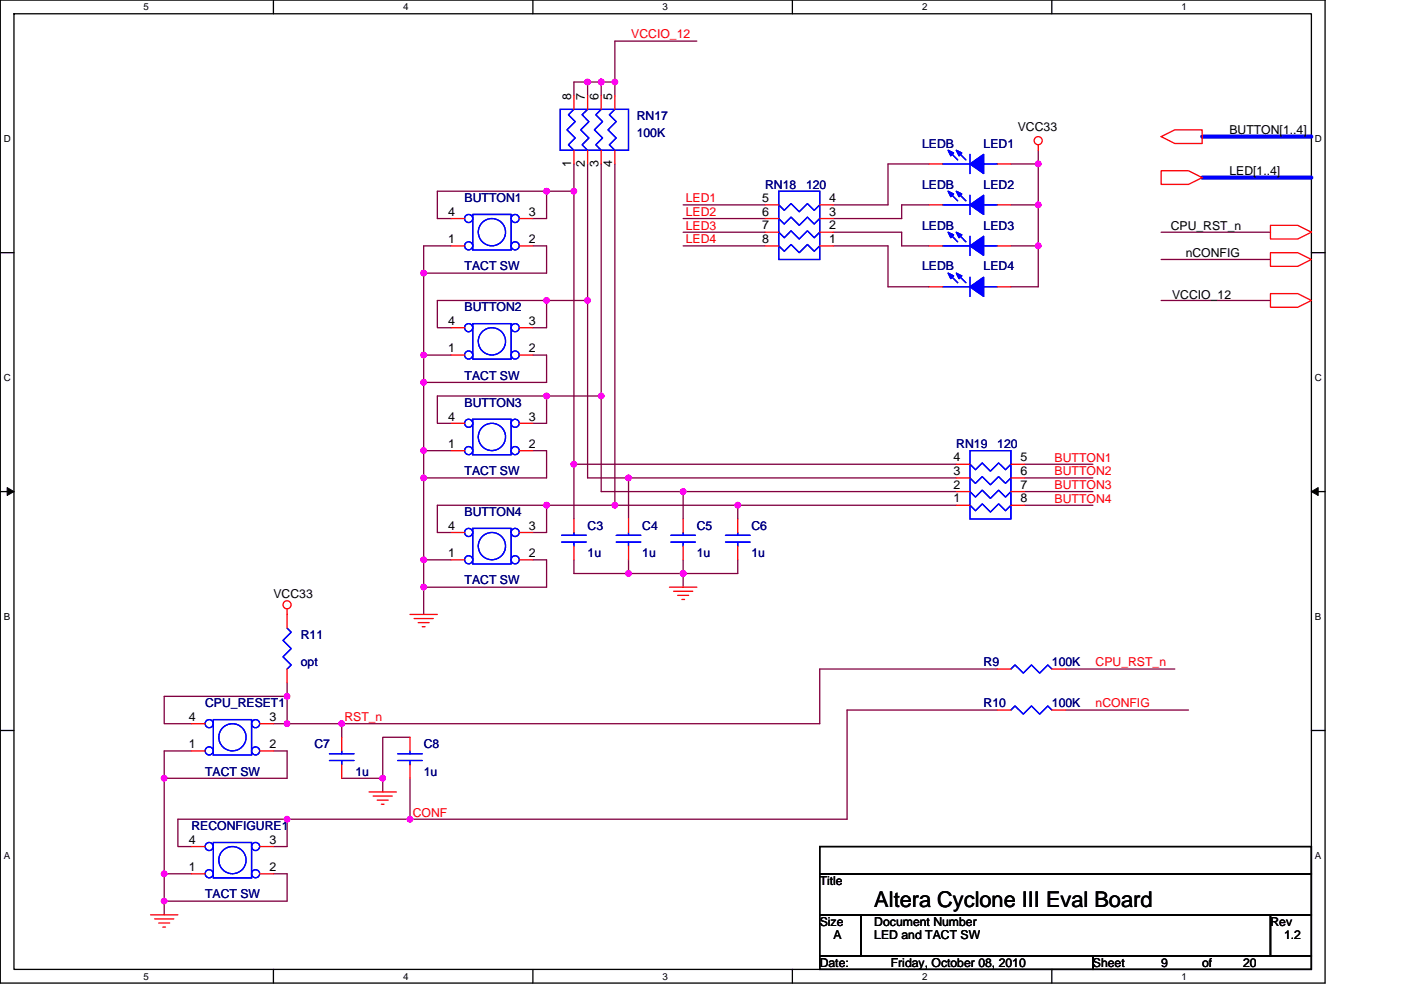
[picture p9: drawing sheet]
<svg xmlns="http://www.w3.org/2000/svg" width="297mm" height="210mm" viewBox="0 0 297 210" stroke-linecap="round" stroke-linejoin="round" font-family="sans-serif">
<path d="M.1 0h280.8v208.5h-280.8zM3 2.9h275v202.7h-275z" fill="none" stroke="#000" stroke-width=".28"/>
<g fill="#fff">
<path d="M30.5 .3h1.1v2.3h-1.1z"/>
<path d="M30.5 205.9h1.1v2.3h-1.1z"/>
</g>
<path d="M58 0v2.9M58 205.6v2.9" fill="none" stroke="#000" stroke-width=".28"/>
<g fill="#fff">
<path d="M85.5 .3h1.1v2.3h-1.1z"/>
<path d="M85.5 205.9h1.1v2.3h-1.1z"/>
</g>
<path d="M113 0v2.9M113 205.6v2.9" fill="none" stroke="#000" stroke-width=".28"/>
<g fill="#fff">
<path d="M140.5 .3h1.1v2.3h-1.1z"/>
<path d="M140.5 205.9h1.1v2.3h-1.1z"/>
</g>
<path d="M168 0v2.9M168 205.6v2.9" fill="none" stroke="#000" stroke-width=".28"/>
<g fill="#fff">
<path d="M195.5 .3h1.2v2.3h-1.2z"/>
<path d="M195.5 205.9h1.2v2.3h-1.2z"/>
</g>
<path d="M223 0v2.9M223 205.6v2.9" fill="none" stroke="#000" stroke-width=".28"/>
<g fill="#fff">
<path d="M250.5 .3h1.2v2.3h-1.2z"/>
<path d="M250.5 205.9h1.2v2.3h-1.2z"/>
<path d="M.8 28.3h1.5v2.3h-1.5z"/>
<path d="M278.8 28.3h1.5v2.3h-1.5z"/>
<path d="M.8 78.9h1.5v2.3h-1.5z"/>
<path d="M278.8 78.9h1.5v2.3h-1.5z"/>
</g>
<path d="M.1 53.6h2.9M278 53.6h2.9" fill="none" stroke="#000" stroke-width=".28"/>
<g fill="#fff">
<path d="M.8 129.6h1.4v2.3h-1.4z"/>
<path d="M278.8 129.6h1.4v2.3h-1.4z"/>
</g>
<path d="M.1 104.3h2.9M278 104.3h2.9" fill="none" stroke="#000" stroke-width=".28"/>
<path d="M1.5 103.4l1.5 .9-1.5 .8zM278 104.3l1.5-.9v1.7z" fill="#000" stroke="#000" stroke-width=".21"/>
<g fill="#fff">
<path d="M.8 180.3h1.4v2.3h-1.4z"/>
<path d="M278.8 180.3h1.4v2.3h-1.4z"/>
</g>
<path d="M.1 154.9h2.9M278 154.9h2.9M173.8 179.6h104.2v5.7h-104.2zM173.8 194h8.7v8.7h-8.7zM173.8 185.3h104.2v8.7h-104.2zM182.5 194h86.9v8.7h-86.9zM269.4 194h8.6v8.7h-8.6zM173.8 202.7h57.9v2.9h-57.9zM231.7 202.7h46.3v2.9h-46.3z" fill="none" stroke="#000" stroke-width=".28"/>
<g fill="none" stroke="#800040" stroke-width=".28">
<path d="M124.6 17.4h-2.9v2.9M124.6 17.4v2.9M124.6 17.4h2.9M127.5 17.4v2.9M127.5 17.4h2.9M130.4 17.4v2.9M147.7 8.7h-17.3v8.7M121.7 34.8v5.8M124.6 34.8v28.9M127.5 34.8v49.2M130.4 34.8v72.4M197 34.8h-8.7v8.7h-11.6"/>
<path d="M214.3 34.8h5.8M220.1 34.8v8.7M220.1 31.9v2.9M89.8 57.9v17.4M95.6 52.2h-5.8v5.7M113 52.2h2.9v5.7h-26.1M115.9 40.6h-23.2v5.8h2.9M115.9 40.6h5.8M115.9 40.6v5.8h-2.9M121.7 40.6v57.9M144.8 43.5h17.4M144.8 46.4h17.4"/>
<path d="M144.8 49.3h17.4M144.8 52.2h17.4M176.7 49.3h14.5v2.9h5.8M176.7 52.2h11.6v8.6h8.7M197 43.5h-5.8v2.9h-14.5M214.3 43.5h5.8M214.3 52.2h5.8M220.1 43.5v17.3h-5.8M246.2 49.3h23.2M246.2 55h23.2M89.8 75.3h5.8M89.8 75.3v5.8"/>
<path d="M113 75.3h2.9v5.8h-26.1M115.9 63.7h-23.2v5.8h2.9M115.9 63.7h8.7M115.9 63.7v5.8h-2.9M124.6 63.7v37.7h8.7M246.2 63.7h23.2M89.8 95.6h5.8M89.8 95.6v5.8M89.8 81.1v14.5M113 95.6h2.9v5.8h-26.1M115.9 84h-23.2v5.8h2.9M115.9 84v5.8h-2.9"/>
<path d="M115.9 84h11.6M121.7 98.5h81.1M121.7 98.5v11.6M127.5 84v20.3h17.3v5.8M217.2 98.5h14.5M89.8 101.4v17.3M89.8 118.7h5.8M89.8 118.7v5.8M113 118.7h2.9v5.8h-26.1M115.9 107.2h-23.2v5.7h2.9M115.9 107.2h14.5M115.9 107.2v5.7h-2.9"/>
<path d="M121.7 118.7v2.9h11.6M130.4 107.2h26M133.3 101.4h69.5M133.3 118.7v2.9M133.3 101.4v8.7M144.8 104.3h58M144.8 118.7v2.9M156.4 107.2h46.4M156.4 118.7v2.9h-11.6M156.4 107.2v2.9M217.2 104.3h14.5M217.2 107.2h14.5"/>
<path d="M217.2 101.4h14.5M89.8 124.5v5.8M133.3 121.6h11.5M144.8 121.6v2.9M40.6 159.3h-5.8v5.8M58 159.3h2.9v5.8h-26.1M58 153.5h2.9M60.9 147.7h-26.1v5.8h5.8M60.9 147.7v5.8M60.9 144.8v2.9M60.9 153.5h11.6M72.5 153.5v2.9"/>
<path d="M86.9 156.4h-5.8v11.6M211.5 150.6h-31.9v23.2h-92.7M211.5 141.9h-37.7v11.6h-101.3M225.9 141.9h23.2M225.9 150.6h26.1M34.8 165.1v20.2M60.9 173.8h-23.2v5.8h2.9M60.9 173.8v5.8h-2.9M60.9 173.8h26M72.5 165.1h8.6M86.9 165.1v8.7M34.8 185.3h5.8"/>
<path d="M34.8 185.3v5.8M34.8 191.1v2.9M58 185.3h2.9v5.8h-26.1"/>
</g>
<g fill="#f0f" stroke="#f0f" stroke-width=".28">
<circle cx="127.5" cy="17.4" r=".57"/>
<circle cx="89.8" cy="57.9" r=".57"/>
<circle cx="89.8" cy="124.5" r=".57"/>
<circle cx="115.9" cy="84" r=".57"/>
<circle cx="89.8" cy="75.3" r=".57"/>
<circle cx="89.8" cy="101.4" r=".57"/>
<circle cx="89.8" cy="95.6" r=".57"/>
<circle cx="89.8" cy="81.1" r=".57"/>
<circle cx="89.8" cy="118.7" r=".57"/>
<circle cx="156.4" cy="107.1" r=".57"/>
<circle cx="121.7" cy="40.6" r=".57"/>
<circle cx="115.9" cy="40.6" r=".57"/>
<circle cx="124.6" cy="63.7" r=".57"/>
<circle cx="115.9" cy="63.7" r=".57"/>
<circle cx="127.5" cy="84" r=".57"/>
<circle cx="220.1" cy="52.1" r=".57"/>
<circle cx="220.1" cy="34.8" r=".57"/>
<circle cx="220.1" cy="43.5" r=".57"/>
<circle cx="144.8" cy="121.6" r=".57"/>
<circle cx="133.2" cy="121.6" r=".57"/>
<circle cx="115.9" cy="107.1" r=".57"/>
<circle cx="130.4" cy="107.1" r=".57"/>
<circle cx="34.8" cy="191.1" r=".57"/>
<circle cx="121.7" cy="98.5" r=".57"/>
<circle cx="133.2" cy="101.4" r=".57"/>
<circle cx="144.8" cy="104.3" r=".57"/>
<circle cx="34.8" cy="165.1" r=".57"/>
<circle cx="34.8" cy="185.3" r=".57"/>
<circle cx="60.9" cy="153.5" r=".57"/>
<circle cx="60.9" cy="147.7" r=".57"/>
<circle cx="72.5" cy="153.5" r=".57"/>
<circle cx="86.9" cy="173.8" r=".57"/>
<circle cx="60.9" cy="173.8" r=".57"/>
<circle cx="130.4" cy="17.4" r=".57"/>
<circle cx="81.1" cy="165.1" r=".57"/>
<circle cx="124.6" cy="17.4" r=".57"/>
</g>
<path d="M254.9 29h23.1M254.9 37.7h23.1" fill="none" stroke="#00f" stroke-width=".87"/>
<g fill="none" stroke="#f00" stroke-width=".28">
<path d="M121.7 31.9v2.9M121.7 20.3v2.9M124.6 31.9v2.9M124.6 20.3v2.9M127.5 31.9v2.9M127.5 20.3v2.9M130.4 31.9v2.9M130.4 20.3v2.9M197 34.8h2.9M211.5 34.8h2.8M220.1 30.7v1.2M246.2 29l2.9-1.5h5.8v2.9h-5.8z"/>
<path d="M246.2 36.2h5.8l2.9 1.5-2.9 1.4h-5.8zM95.6 46.4h2.9M95.6 52.2h2.9M110.1 46.4h2.9M110.1 52.2h2.9M162.2 43.5h2.9M162.2 46.4h2.9M162.2 49.3h2.9M162.2 52.2h2.9M173.8 52.2h2.9M173.8 49.3h2.9M173.8 46.4h2.9"/>
<path d="M173.8 43.5h2.9M197 52.2h2.9M197 43.5h2.9M211.5 52.2h2.8M211.5 43.5h2.8M269.4 47.8h5.7l2.9 1.5-2.9 1.4h-5.7zM269.4 53.6h5.7l2.9 1.4-2.9 1.5h-5.7zM95.6 69.5h2.9M95.6 75.3h2.9M110.1 69.5h2.9M110.1 75.3h2.9M197 60.8h2.9"/>
<path d="M211.5 60.8h2.8M269.4 62.3h5.7l2.9 1.4-2.9 1.5h-5.7zM95.6 89.8h2.9M95.6 95.6h2.9M110.1 89.8h2.9M110.1 95.6h2.9M202.8 98.5h2.9M214.3 98.5h2.9M95.6 112.9h2.9M95.6 118.7h2.9M110.1 112.9h2.9M110.1 118.7h2.9"/>
<path d="M121.7 110.1v2.8M121.7 115.8v2.9M133.3 110.1v2.8M133.3 115.8v2.9M144.8 110.1v2.8M144.8 115.8v2.9M156.4 110.1v2.8M156.4 115.8v2.9M202.8 107.2h2.9M202.8 104.3h2.9M202.8 101.4h2.9M214.3 101.4h2.9"/>
<path d="M214.3 104.3h2.9M214.3 107.2h2.9M60.9 129.2v4M86.9 130.3h5.8M87.8 131.2h4.1M88.7 132.1h2.3M89.5 132.9h.6M141.9 124.5h5.8M142.8 125.4h4.1M143.7 126.3h2.3M144.6 127.1h.5M40.6 153.5h2.9"/>
<path d="M40.6 159.3h2.9M55.1 153.5h2.9M55.1 159.3h2.9M60.9 141.9v2.9M72.5 156.4v2.9M86.9 156.4v2.9M211.5 141.9h2.8M211.5 150.6h2.8M223 141.9h2.9M223 150.6h2.9M40.6 179.6h2.9M55.1 179.6h2.9"/>
<path d="M72.5 162.2v2.9M78.2 168h5.8M79.1 168.8h4.1M80 169.7h2.3M80.9 170.6h.5M86.9 162.2v2.9M31.9 194h5.8M32.8 194.9h4M33.7 195.8h2.3M34.5 196.6h.6M40.6 185.3h2.9M55.1 185.3h2.9"/>
<circle cx="220.1" cy="29.8" r=".86"/>
<circle cx="60.9" cy="128.3" r=".86"/>
</g>
<g fill="none" stroke="#00f" stroke-width=".28">
<path d="M118.8 23.2h14.5v8.7h-14.5zM121.7 23.2l-1.2 1.1 1.5 1.5-1.8 1.7 1.8 1.8-1.5 1.4 1.2 1.2M124.6 23.2l-1.2 1.1 1.5 1.5-1.8 1.7 1.8 1.8-1.5 1.4 1.2 1.2M127.5 23.2l-1.2 1.1 1.5 1.5-1.8 1.7 1.8 1.8-1.5 1.4 1.2 1.2M130.4 23.2l-1.2 1.1 1.5 1.5-1.8 1.7 1.8 1.8-1.5 1.4 1.2 1.2M199.9 34.8h5.8M201.3 32.2l1.7 1.7M203 32.2l1.8 1.7M205.7 32.7v4.1M208.6 34.8h2.9M100.2 45.5h8.2v7.5h-8.2zM165.1 40.6h8.7v14.4h-8.7z"/>
<path d="M165.1 52.2l1.2 1.1 1.4-1.4 1.8 1.7 1.7-1.7 1.4 1.4 1.2-1.1M165.1 49.3l1.2 1.1 1.4-1.4 1.8 1.7 1.7-1.7 1.4 1.4 1.2-1.1M165.1 46.4l1.2 1.1 1.4-1.4 1.8 1.7 1.7-1.7 1.4 1.4 1.2-1.1M165.1 43.5l1.2 1.1 1.4-1.4 1.8 1.7 1.7-1.7 1.4 1.4 1.2-1.1M199.9 52.2h5.8M199.9 43.5h5.8M201.3 58.2l1.7 1.8M201.3 49.5l1.7 1.8M201.3 40.9l1.7 1.7M203 58.2l1.8 1.8M203 49.5l1.8 1.8M203 40.9l1.8 1.7"/>
<path d="M205.7 58.8v4.1M205.7 50.1v4.1M205.7 41.4v4.1M208.6 52.2h2.9M208.6 43.5h2.9M100.2 68.6h8.2v7.6h-8.2zM199.9 60.8h5.8M208.6 60.8h2.9M100.2 88.9h8.2v7.6h-8.2zM205.7 98.5l1.1 1.1 1.5-1.4 1.7 1.7 1.7-1.7 1.5 1.4 1.1-1.1M205.7 95.6h8.6v14.5h-8.6zM100.2 112.1h8.2v7.5h-8.2z"/>
<path d="M119.1 115h5.2M119.1 113.5h5.2M121.7 112.9v.6M121.7 115v.8M130.7 115h5.2M130.7 113.5h5.2M133.3 112.9v.6M133.3 115v.8M142.2 115h5.2M142.2 113.5h5.2M144.8 112.9v.6M144.8 115v.8"/>
<path d="M153.8 115h5.2M153.8 113.5h5.2M156.4 112.9v.6M156.4 115v.8M205.7 107.2l1.1 1.1 1.5-1.4 1.7 1.7 1.7-1.7 1.5 1.4 1.1-1.1M205.7 104.3l1.1 1.1 1.5-1.4 1.7 1.7 1.7-1.7 1.5 1.4 1.1-1.1M205.7 101.4l1.1 1.1 1.5-1.4 1.7 1.7 1.7-1.7 1.5 1.4 1.1-1.1M60.9 133.2l.8 .9-1.7 1.7 1.7 1.8-1.7 1.7 1.7 1.7-.8 .9M45.2 152.6h8.1v7.5h-8.1zM69.8 159.9h5.3M72.5 159.3v.6M84.3 159.9h5.2"/>
<path d="M86.9 159.3v.6M214.3 141.9l.9-.9 1.8 1.8 1.7-1.8 1.7 1.8 1.8-1.8 .8 .9M214.3 150.6l.9-.9 1.8 1.8 1.7-1.8 1.7 1.8 1.8-1.8 .8 .9M45.2 178.7h8.1v7.5h-8.1zM69.8 161.3h5.3M72.5 161.3v.9M84.3 161.3h5.2M86.9 161.3v.9"/>
<circle cx="99.4" cy="46.3" r=".86"/>
<circle cx="99.4" cy="52.1" r=".86"/>
<circle cx="104.3" cy="49.2" r="2.89"/>
<circle cx="109.2" cy="52.1" r=".86"/>
<circle cx="109.2" cy="46.3" r=".86"/>
<circle cx="99.4" cy="75.3" r=".86"/>
<circle cx="99.4" cy="69.5" r=".86"/>
<circle cx="104.3" cy="72.4" r="2.89"/>
<circle cx="109.2" cy="69.5" r=".86"/>
<circle cx="109.2" cy="75.3" r=".86"/>
<circle cx="99.4" cy="95.6" r=".86"/>
<circle cx="99.4" cy="89.8" r=".86"/>
<circle cx="104.3" cy="92.7" r="2.89"/>
<circle cx="109.2" cy="95.6" r=".86"/>
<circle cx="109.2" cy="89.8" r=".86"/>
<circle cx="99.4" cy="112.9" r=".86"/>
<circle cx="99.4" cy="118.7" r=".86"/>
<circle cx="104.3" cy="115.8" r="2.89"/>
<circle cx="109.2" cy="118.7" r=".86"/>
<circle cx="109.2" cy="112.9" r=".86"/>
<circle cx="44.4" cy="159.3" r=".86"/>
<circle cx="44.4" cy="153.5" r=".86"/>
<circle cx="49.3" cy="156.4" r="2.89"/>
<circle cx="54.2" cy="153.5" r=".86"/>
<circle cx="54.2" cy="159.3" r=".86"/>
<circle cx="44.4" cy="179.5" r=".86"/>
<circle cx="54.2" cy="179.5" r=".86"/>
<circle cx="44.4" cy="185.3" r=".86"/>
<circle cx="49.3" cy="182.4" r="2.89"/>
<circle cx="54.2" cy="185.3" r=".86"/>
</g>
<g fill="#00f" stroke="#00f" stroke-width=".28">
<path d="M205.7 60.8l2.9-2v4.1z" fill-rule="evenodd"/>
<path d="M201 57.9l1.2 .6-.6 .6z" fill-rule="evenodd"/>
<path d="M202.8 57.9l1.1 .6-.6 .6z" fill-rule="evenodd"/>
<path d="M205.7 60.8l2.9-2v4.1z" fill-rule="evenodd"/>
<path d="M201 57.9l1.2 .6-.6 .6z" fill-rule="evenodd"/>
<path d="M202.8 57.9l1.1 .6-.6 .6z" fill-rule="evenodd"/>
<path d="M205.7 52.2l2.9-2.1v4.1z" fill-rule="evenodd"/>
<path d="M201 49.3l1.2 .5-.6 .6z" fill-rule="evenodd"/>
<path d="M202.8 49.3l1.1 .5-.6 .6z" fill-rule="evenodd"/>
<path d="M205.7 52.2l2.9-2.1v4.1z" fill-rule="evenodd"/>
<path d="M201 49.3l1.2 .5-.6 .6z" fill-rule="evenodd"/>
<path d="M202.8 49.3l1.1 .5-.6 .6z" fill-rule="evenodd"/>
<path d="M205.7 43.5l2.9-2.1v4.1z" fill-rule="evenodd"/>
<path d="M201 40.6l1.2 .5-.6 .6z" fill-rule="evenodd"/>
<path d="M202.8 40.6l1.1 .5-.6 .6z" fill-rule="evenodd"/>
<path d="M205.7 43.5l2.9-2.1v4.1z" fill-rule="evenodd"/>
<path d="M201 40.6l1.2 .5-.6 .6z" fill-rule="evenodd"/>
<path d="M202.8 40.6l1.1 .5-.6 .6z" fill-rule="evenodd"/>
<path d="M205.7 34.8l2.9-2.1v4.1z" fill-rule="evenodd"/>
<path d="M201 31.9l1.2 .5-.6 .6z" fill-rule="evenodd"/>
<path d="M202.8 31.9l1.1 .5-.6 .6z" fill-rule="evenodd"/>
<path d="M205.7 34.8l2.9-2.1v4.1z" fill-rule="evenodd"/>
<path d="M201 31.9l1.2 .5-.6 .6z" fill-rule="evenodd"/>
<path d="M202.8 31.9l1.1 .5-.6 .6z" fill-rule="evenodd"/>
</g>
<text font-size="4.6" x="185.4" y="192.4">Altera Cyclone III Eval Board</text>
<g font-size="2.6" fill="#f00">
<text x="133.8" y="8.1">VCCIO_12</text>
<text x="145.4" y="42.9">LED1</text>
<text x="145.4" y="45.8">LED2</text>
<text x="145.4" y="48.7">LED3</text>
<text x="145.4" y="51.6">LED4</text>
<text x="223.6" y="97.9">BUTTON1</text>
<text x="223.6" y="100.8">BUTTON2</text>
<text x="223.6" y="103.7">BUTTON3</text>
<text x="223.6" y="106.6">BUTTON4</text>
<text x="232.3" y="141.3">CPU_RST_n</text>
<text x="73" y="152.9">RST_n</text>
<text x="232.3" y="150">nCONFIG</text>
<text x="87.5" y="173.2">CONF</text>
</g>
<g font-size="2.6">
<text x="121.1" y="21.2" transform="rotate(-90 121.1 21.2)">8</text>
<text x="124" y="21.2" transform="rotate(-90 124 21.2)">7</text>
<text x="126.9" y="21.2" transform="rotate(-90 126.9 21.2)">6</text>
<text x="129.8" y="21.2" transform="rotate(-90 129.8 21.2)">5</text>
<text x="215.8" y="27.8">VCC33</text>
<text x="260.7" y="28.4">BUTTON[1..4]</text>
<text x="121.1" y="35.4" transform="rotate(-90 121.1 35.4)">1</text>
<text x="124" y="35.4" transform="rotate(-90 124 35.4)">2</text>
<text x="126.9" y="35.4" transform="rotate(-90 126.9 35.4)">3</text>
<text x="129.8" y="35.4" transform="rotate(-90 129.8 35.4)">4</text>
<text x="260.7" y="37.1">LED[1..4]</text>
<text x="95" y="45.8">4</text>
<text x="112.1" y="45.8">3</text>
<text x="161.6" y="42.9">5</text>
<text x="161.6" y="45.8">6</text>
<text x="175.8" y="45.8">3</text>
<text x="175.8" y="42.9">4</text>
<text x="95" y="51.6">1</text>
<text x="112.1" y="51.6">2</text>
<text x="161.6" y="48.7">7</text>
<text x="161.6" y="51.6">8</text>
<text x="175.8" y="51.6">1</text>
<text x="175.8" y="48.7">2</text>
<text x="248.2" y="48.7">CPU_RST_n</text>
<text x="251.4" y="54.5">nCONFIG</text>
<text x="248.5" y="63.5">VCCIO_12</text>
<text x="95" y="68.9">4</text>
<text x="112.1" y="68.9">3</text>
<text x="95" y="74.7">1</text>
<text x="112.1" y="74.7">2</text>
<text x="95" y="89.2">4</text>
<text x="112.1" y="89.2">3</text>
<text x="95" y="95">1</text>
<text x="112.1" y="95">2</text>
<text x="202.2" y="100.8">3</text>
<text x="202.2" y="97.9">4</text>
<text x="216.4" y="97.9">5</text>
<text x="216.4" y="100.8">6</text>
<text x="202.2" y="106.6">1</text>
<text x="202.2" y="103.7">2</text>
<text x="216.4" y="103.7">7</text>
<text x="216.4" y="106.6">8</text>
<text x="95" y="112.4">4</text>
<text x="112.1" y="112.4">3</text>
<text x="95" y="118.2">1</text>
<text x="112.1" y="118.2">2</text>
<text x="58" y="126.9">VCC33</text>
<text x="40" y="152.9">4</text>
<text x="57.1" y="152.9">3</text>
<text x="40" y="158.7">1</text>
<text x="57.1" y="158.7">2</text>
<text x="40" y="179">4</text>
<text x="57.1" y="179">3</text>
<text x="40" y="184.7">1</text>
<text x="57.1" y="184.7">2</text>
<text x="173.8" y="187.7">Title</text>
<text x="173.8" y="196.4">Size</text>
<text x="185.4" y="196.4">Document Number</text>
<text x="269.4" y="196.4">Rev</text>
<text x="176.7" y="199.3">A</text>
<text x="185.4" y="199.3">LED and TACT SW</text>
<text x="272.2" y="199.3">1.2</text>
<text x="173.8" y="205">Date:</text>
<text x="188.9" y="205">Friday, October 08, 2010</text>
<text x="231.7" y="205">Sheet</text>
<text x="246.2" y="205">9</text>
<text x="254.9" y="205">of</text>
<text x="263.6" y="205">20</text>
</g>
<g font-size="2.6" fill="#000080">
<text x="135" y="25.5">RN17</text>
<text x="135" y="29">100K</text>
<text x="195.5" y="31.3">LEDB</text>
<text x="208.6" y="31.3">LED1</text>
<text x="162.2" y="40">RN18</text>
<text x="170.9" y="40">120</text>
<text x="195.5" y="40">LEDB</text>
<text x="208.6" y="40">LED2</text>
<text x="98.5" y="42.9">BUTTON1</text>
<text x="195.5" y="48.7">LEDB</text>
<text x="208.6" y="48.7">LED3</text>
<text x="98.5" y="57.4">TACT SW</text>
<text x="195.5" y="57.4">LEDB</text>
<text x="208.6" y="57.4">LED4</text>
<text x="98.5" y="66.1">BUTTON2</text>
<text x="98.5" y="80.5">TACT SW</text>
<text x="98.5" y="86.3">BUTTON3</text>
<text x="202.8" y="95">RN19</text>
<text x="211.5" y="95">120</text>
<text x="98.5" y="100.8">TACT SW</text>
<text x="98.5" y="109.5">BUTTON4</text>
<text x="124.6" y="112.4">C3</text>
<text x="136.2" y="112.4">C4</text>
<text x="147.7" y="112.4">C5</text>
<text x="159.3" y="112.4">C6</text>
<text x="124.6" y="118.2">1u</text>
<text x="136.2" y="118.2">1u</text>
<text x="147.7" y="118.2">1u</text>
<text x="159.3" y="118.2">1u</text>
<text x="98.5" y="124">TACT SW</text>
<text x="63.8" y="135.6">R11</text>
<text x="63.8" y="141.4">opt</text>
<text x="208.6" y="141.4">R9</text>
<text x="223" y="141.4">100K</text>
<text x="43.5" y="150">CPU_RESET1</text>
<text x="208.6" y="150">R10</text>
<text x="223" y="150">100K</text>
<text x="66.7" y="158.7">C7</text>
<text x="89.8" y="158.7">C8</text>
<text x="43.5" y="164.5">TACT SW</text>
<text x="75.3" y="164.5">1u</text>
<text x="89.8" y="164.5">1u</text>
<text x="40.6" y="176.1">RECONFIGURE1</text>
<text x="43.5" y="190.6">TACT SW</text>
</g>
<g font-size="2.1">
<text x="30.5" y="2.2">5</text>
<text x="85.5" y="2.2">4</text>
<text x="140.5" y="2.2">3</text>
<text x="195.5" y="2.2">2</text>
<text x="250.5" y="2.2">1</text>
<text x=".8" y="30.1">D</text>
<text x="278.8" y="30.1">D</text>
<text x=".8" y="80.8">C</text>
<text x="278.8" y="80.8">C</text>
<text x=".8" y="131.4">B</text>
<text x="278.8" y="131.4">B</text>
<text x=".8" y="182.1">A</text>
<text x="278.8" y="182.1">A</text>
<text x="30.5" y="207.8">5</text>
<text x="85.5" y="207.8">4</text>
<text x="140.5" y="207.8">3</text>
<text x="195.5" y="207.8">2</text>
<text x="250.5" y="207.8">1</text>
</g>
</svg>
